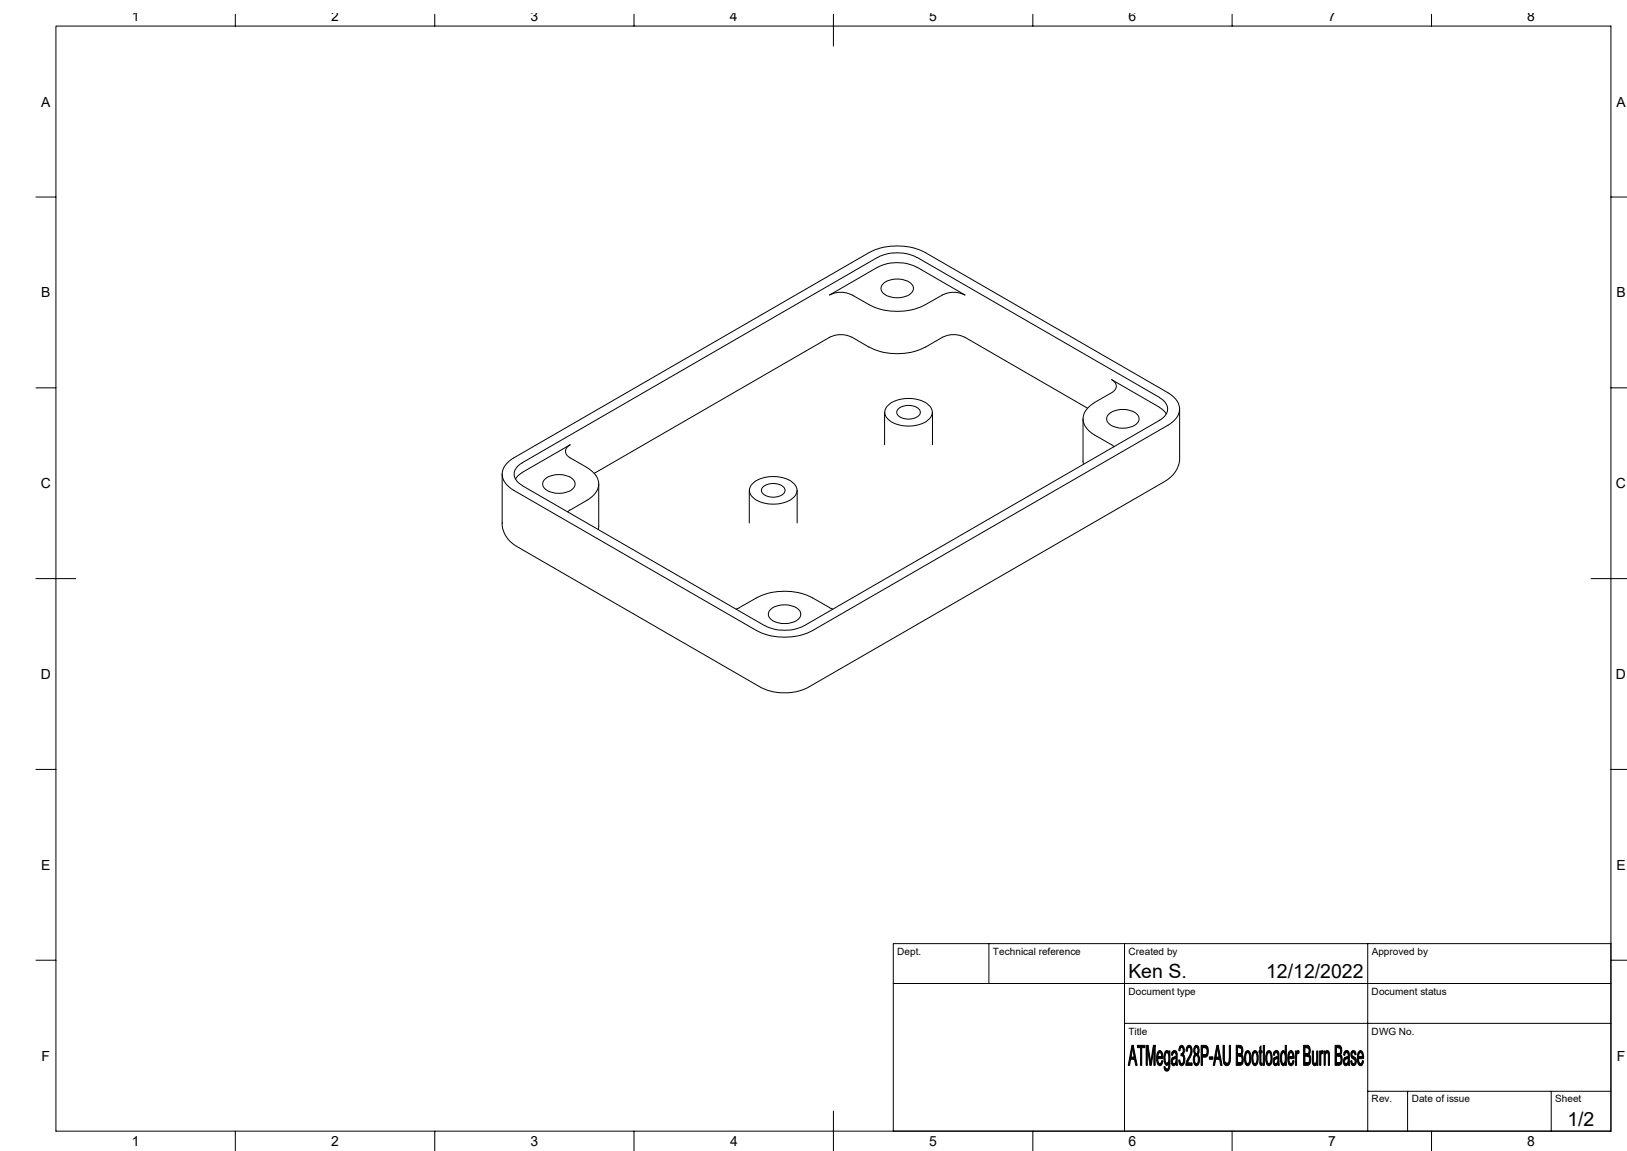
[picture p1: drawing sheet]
<svg xmlns="http://www.w3.org/2000/svg" width="420mm" height="297mm" viewBox="0 0 420 297" stroke-linecap="round" stroke-linejoin="round" font-family="sans-serif">
<g fill="none" stroke="#000" stroke-width=".26">
<path d="M14.4 6.7h401.4v285.2h-401.4zM60.7 3.7v3M112.2 3.7v3M163.7 3.7v3M215.1 3.7v8.2M266.6 3.7v3M318.1 3.7v3M369.5 3.7v3M9.3 50.8h5.1M415.8 50.8h4.1M214.1 76.1a6.6 6.6 0 0 1 5.9 0l4.3 2.5a16.1 16.1 0 0 0 14.6 0l4.4-2.5M226.5 66.4l-91.7 53a2.99 2.99 0 0 0-1.4 4.8l1.4 1.1"/>
<path d="M226.5 66.5a11.1 11.1 0 0 1 10.2 0M227.8 73.4a5.9 5.9 0 0 1 7.6 0 1.72 1.72 0 0 1-.7 2.7 6.2 6.2 0 0 1-6.9-.6l-.4-1.1zM236.7 66.4l62.6 36.2M243.2 76.1a6.6 6.6 0 0 1 5.9 0l-12.4-7.1a11.4 11.4 0 0 0-10.2 0l-12.3 7.1M214.1 87a6.6 6.6 0 0 1 5.9 0l4.3 2.6M214.2 87l-60.8 35.1M224.3 89.5a16.1 16.1 0 0 0 14.6 0M243.2 87a6.6 6.6 0 0 1 5.9 0l31.6 18.3M243.3 87l-4.4 2.6M286.9 98l12.8 7.4 1.4 1.4M287 98a1.8 1.8 0 0 1 1.2 1.7 1.8 1.8 0 0 1-1.2 1.6M9.3 100.1h5.1"/>
<path d="M131 119.4l1.6-1.2 91.7-53a16.1 16.1 0 0 1 14.6 0l62.6 36.1a4.7 4.7 0 0 1 2.8 5.3l-.8 1.4-2 1.7-91.7 53a16.1 16.1 0 0 1-14.6 0l-62.6-36.2a4.7 4.7 0 0 1-2.8-5.2l.5-1zM147.2 114.8a1.8 1.8 0 0 0-1.2 1.7 1.8 1.8 0 0 0 1.2 1.7M147.2 118.2l4.4 2.5a4.7 4.7 0 0 1 2.8 5.2l-.5 1-1.2 1.4-5.5 3.3M147.2 114.8l-12.4 7.1M228.3 106.4v8.4M229.2 104.7a8.7 8.7 0 0 1 10.7 0 2.34 2.34 0 0 1-.4 3.8 8.8 8.8 0 0 1-10.3-.4 2.26 2.26 0 0 1 0-3.4zM231.9 105.5a4.2 4.2 0 0 1 5.5 .3 1.52 1.52 0 0 1-1.3 2.1 3.8 3.8 0 0 1-4.6-1.2v-.6zM240.7 106.4v8.4M279.6 108.1l.1 11.7M282.6 103.9a4.7 4.7 0 0 0-2.9 5.2l.5 1 1.2 1.4 5.5 3.3M286.1 107a5.9 5.9 0 0 1 7.5 0 1.72 1.72 0 0 1-.7 2.7 6.2 6.2 0 0 1-6.8-.6l-.4-1zM286.9 101.3l-4.3 2.5"/>
<path d="M287 114.8l.6 .5M299.3 102.6a3.1 3.1 0 0 1 2.1 2.9 3.1 3.1 0 0 1-2.1 3l-91.7 53M304.5 105.5l-.1 14-.7 1.7-.8 1.2-1.7 1.5-92.6 53.5-2.2 .9-2.9 .5-3.7-.2-3.4-1.2-63.9-37-1.7-1.8-.6-.9-.5-1.8-.1-13.6M415.8 100.1h4.1M134.8 125.3l62.6 36.2M134.8 122l-1 .7-.7 .9M140.5 123.8a5.9 5.9 0 0 1 7.5 0 1.72 1.72 0 0 1-.6 2.7 6.2 6.2 0 0 1-6.9-.6l-.4-1zM147.2 131.6l-.7 .5M154.6 124.9l-.1 11.8M193.4 126.5v8.5M194.2 124.8a8.7 8.7 0 0 1 10.8 0 2.34 2.34 0 0 1-.4 3.8 8.8 8.8 0 0 1-10.4-.4 2.26 2.26 0 0 1 0-3.4zM197 125.6a4.2 4.2 0 0 1 5.5 .3 1.52 1.52 0 0 1-1.4 2.2 3.8 3.8 0 0 1-4.5-1.3v-.6z"/>
<path d="M205.8 126.5v8.5M9.3 149.3h10.3M190.8 156.8l4.4-2.5a16.1 16.1 0 0 1 14.6 0l4.4 2.5M190.9 156.8l-.9 .4M198.8 157.4a5.9 5.9 0 0 1 7.5 0 1.72 1.72 0 0 1-.7 2.7 6.2 6.2 0 0 1-6.8-.5l-.5-1.1zM214.1 156.8l.9 .4M410.7 149.3h9.2M197.4 161.4a11.1 11.1 0 0 0 10.2 0M9.3 198.5h5.1M415.8 198.5h4.1M9.3 247.8h5.1M230.6 253.8h185.2"/>
<path d="M255.3 243.5v10.3M290.3 243.5v48.4M353.1 243.5v48.4M415.8 243.5h-185.2v48.4M415.8 247.8h4.1M290.3 264.1h125.5M60.7 291.9v5.1M112.2 291.9v5.1M163.7 291.9v5.1M215.1 286.7v10.3M266.6 291.9v5.1M318.1 291.9v5.1"/>
<path d="M353.1 281.6h62.7M363.3 281.6v10.3M369.5 291.9v5.1M400.4 281.6v10.3"/>
</g>
<g fill="#000" stroke="#000" stroke-width=".26">
<path d="M292.2 269.7h.3l-.5 3.1 .9 .5h-1.1l-.2 1.6h-.3z" fill-rule="evenodd"/>
<path d="M292.5 269.7l1 5.2h-.3l-.3-1.6-.9-.5h.8l-.4-2.4z" fill-rule="evenodd"/>
<path d="M293.6 269.7h1.9v.6h-.8v4.6h-.3v-4.6h-.8z" fill-rule="evenodd"/>
<path d="M295.9 269.7h.4l-.1 .8v4.4h-.3z" fill-rule="evenodd"/>
<path d="M296.3 269.7l.8 4.5-.2 .7-.7-4.4z" fill-rule="evenodd"/>
<path d="M297.7 269.7h.5l-.3 .9-.7 4.3h-.3z" fill-rule="evenodd"/>
<path d="M298.2 269.7v5.2h-.3v-4.3z" fill-rule="evenodd"/>
<path d="M298.8 271.6h.6l-.4 .4-.1 .7h1.3v.5h-1.3l.1 1 .4 .2-.6 .1-.2-.6v-1.4z" fill-rule="evenodd"/>
<path d="M299 271.3a.76 .76 0 0 1 .9 0 .76 .76 0 0 1 .2 .8l.1 .6h-1.3h1l-.4-1.1h-.7z" fill-rule="evenodd"/>
<path d="M298.8 274.5l.8-.1 .3-.7 .3 .1a.88 .88 0 0 1-1.1 1.1z" fill-rule="evenodd"/>
<path d="M300.5 275.2l.3 .1 .1 .4 .3 .2h-.6z" fill-rule="evenodd"/>
<path d="M300.9 271.2l.5-.1 .3 .5h-.5a2.12 2.12 0 0 0 0 2.8h.8h-.3a.56 .56 0 0 1-.6 .5 .56 .56 0 0 1-.5-.7l-.2-1.6z" fill-rule="evenodd"/>
<path d="M301.2 271.6h.5z" fill-rule="evenodd"/>
<path d="M301.7 274.4h.3v.2a1.5 1.5 0 0 1-.8 1.8l-.4-.1-.2-.4h.6a1.29 1.29 0 0 0 .5-1.5z" fill-rule="evenodd"/>
<path d="M301.3 271.6h.4v-.4h.3v3.2h-.8a2.27 2.27 0 0 0 .3-2.5z" fill-rule="evenodd"/>
<path d="M302.5 271.6h.6l-.2 .1-.2 .6-.3-.1z" fill-rule="evenodd"/>
<path d="M302.6 273h1a.96 .96 0 0 0-.9 1.2l.2 .3h.6a.59 .59 0 0 1-.7 .5 .59 .59 0 0 1-.4-.8l-.1-.6z" fill-rule="evenodd"/>
<path d="M302.6 271.4a.73 .73 0 0 1 1-.2 .73 .73 0 0 1 .3 .9l.1 2.8h-.3l-.1-.5h-.4l.3-.5 .1-.9h-1l.2-.2a.66 .66 0 0 0 .7-.3 .66 .66 0 0 0-.2-.8l-.8-.1z" fill-rule="evenodd"/>
<path d="M303 274.5l.6-.1z" fill-rule="evenodd"/>
<path d="M304.5 270.2l.5 .1-.2 .2-.2 .7-.3-.1z" fill-rule="evenodd"/>
<path d="M304.2 273.6l.3-.1 .2 .7 .4 .3h-.6z" fill-rule="evenodd"/>
<path d="M304.9 271.9h.6l-.1 .2 .2 .2-.8 .2z" fill-rule="evenodd"/>
<path d="M304.6 269.9a.74 .74 0 0 1 .9 .1 .74 .74 0 0 1 .2 .8l-.2 1.1h-.6a.96 .96 0 0 0 .1-1.6l-.5-.1z" fill-rule="evenodd"/>
<path d="M305.1 272.4l.5-.1 .3 1.1a1.2 1.2 0 0 1-1.1 1.6l-.3-.5h.6a1.43 1.43 0 0 0 0-2.1z" fill-rule="evenodd"/>
<path d="M306.7 269.8h.6l.3 .5h-.9l-.2 1-.3-.1 .1-.8z" fill-rule="evenodd"/>
<path d="M307 270.3h.6a5.5 5.5 0 0 1-1 3.9l1.1 .1v.6h-1.6l.2-1.1 .8-1.5a1.51 1.51 0 0 0-.1-2z" fill-rule="evenodd"/>
<path d="M308.5 269.8l.5-.1 .4 .5-.6 .1a1.04 1.04 0 0 0 0 1.6h.6l-.2 .2 .2 .3h-.6a1.39 1.39 0 0 0 .1 2.1h-.6l-.2-.4a2.71 2.71 0 0 1 .3-2.1 1.96 1.96 0 0 1 .1-2.2z" fill-rule="evenodd"/>
<path d="M308.8 272.4h.6l.2 .7a1.31 1.31 0 0 1-1 1.9l-.3-.5h.6a1.39 1.39 0 0 0-.1-2.1z" fill-rule="evenodd"/>
<path d="M308.8 270.3l.6-.1 .1 .6-.1 1.1h-.6a.98 .98 0 0 0 0-1.6z" fill-rule="evenodd"/>
<path d="M310 269.7l1.4 .1 .4 .5h-1.4v1.9l1.3 .1-.3 .5h-1v2.1h-.4z" fill-rule="evenodd"/>
<path d="M311 270.3h.8l.1 .6-.2 1.4-1.3-.1h.6a1.08 1.08 0 0 0 .1-1.9z" fill-rule="evenodd"/>
<path d="M312.2 272.7h.9v.6h-.9z" fill-rule="evenodd"/>
<path d="M314.1 269.7h.4l-.6 3.1 .9 .5h-1l-.3 1.6h-.3z" fill-rule="evenodd"/>
<path d="M314.5 269.7l1 5.2h-.4l-.3-1.6-.9-.5h.8l-.4-2.4z" fill-rule="evenodd"/>
<path d="M315.7 269.7h.4v3a1.34 1.34 0 0 0 .6 1.7h-.8l-.1-.4z" fill-rule="evenodd"/>
<path d="M317.3 269.7h.3v3.9a1.11 1.11 0 0 1-1.2 1.4l-.5-.6h.8a.96 .96 0 0 0 .6-1.4z" fill-rule="evenodd"/>
<path d="M319.1 269.7l1.2 .1 .4 .5h-1.3v1.6l1.2 .1-.1 .2 .3 .3h-1.4v1.8h1.4l-.5 .6h-1.2z" fill-rule="evenodd"/>
<path d="M319.9 270.3h.8l.1 .6-.2 1.1-1.2-.1h.6a.82 .82 0 0 0 .5-.7 .82 .82 0 0 0-.5-.8z" fill-rule="evenodd"/>
<path d="M320 272.5h.8l.2 .9-.2 .9h-1.4h.6a.99 .99 0 0 0 .3-1.7z" fill-rule="evenodd"/>
<path d="M321.5 271.6h.6a2.37 2.37 0 0 0-.2 2.8h.2l-.6 .1-.2-.8z" fill-rule="evenodd"/>
<path d="M321.7 271.3a.8 .8 0 0 1 .9 .1 .8 .8 0 0 1 .2 .8l.1 .9a1.43 1.43 0 0 1-.9 1.9l-.5-.5 .6-.1a1.87 1.87 0 0 0 .4-2.1l-.3-.6-.7-.1z" fill-rule="evenodd"/>
<path d="M323.3 271.6h.7a2.08 2.08 0 0 0-.4 2.4l.4 .4-.6 .1-.2-.4-.1-1.4z" fill-rule="evenodd"/>
<path d="M323.6 271.3a.82 .82 0 0 1 .9 .1 .82 .82 0 0 1 .2 .8l.1 .8a1.63 1.63 0 0 1-.9 2l-.5-.5 .6-.1a2.37 2.37 0 0 0 .2-2.7l-.9-.1z" fill-rule="evenodd"/>
<path d="M325.5 269.9v1.3h.3v.5h-.3v2.5l.2 .2h-.5v-2.7h-.2v-.5h.2v-.9z" fill-rule="evenodd"/>
<path d="M325.2 274.4l.6-.1v.6h-.3z" fill-rule="evenodd"/>
<path d="M326.1 269.7h.3v5.2h-.3z" fill-rule="evenodd"/>
<path d="M326.9 271.6h.7a2.08 2.08 0 0 0-.4 2.4l.1 .4h.3l-.7 .1-.1-.4-.1-1.6z" fill-rule="evenodd"/>
<path d="M327.2 271.3a.75 .75 0 0 1 .8 0 .75 .75 0 0 1 .3 .8l.1 .9a1.74 1.74 0 0 1-.8 2l-.4-.2-.3-.3 .7-.1a2.23 2.23 0 0 0 0-2.8h-.7z" fill-rule="evenodd"/>
<path d="M328.8 271.6h.6l-.2 .1-.2 .6-.3-.1z" fill-rule="evenodd"/>
<path d="M328.9 273l.9 .1a.76 .76 0 0 0-.8 .5 .76 .76 0 0 0 .3 .9h.5a.61 .61 0 0 1-.7 .5 .61 .61 0 0 1-.5-.8z" fill-rule="evenodd"/>
<path d="M328.9 271.4a.73 .73 0 0 1 1-.2 .73 .73 0 0 1 .3 .9v2.8h-.3v-.5h-.4l.3-.5 .1-.9h-1l.2-.2a.66 .66 0 0 0 .7-.3 .66 .66 0 0 0-.2-.8l-.8-.1z" fill-rule="evenodd"/>
<path d="M329.3 274.5l.6-.1z" fill-rule="evenodd"/>
<path d="M330.8 271.4a.5 .5 0 0 1 .6-.3 .5 .5 0 0 1 .4 .5h-.5a2.53 2.53 0 0 0-.2 2.7l.2 .1-.5 .1-.3-.8v-1.4z" fill-rule="evenodd"/>
<path d="M330.8 274.5l1-.1a.51 .51 0 0 1-.5 .6 .51 .51 0 0 1-.5-.5z" fill-rule="evenodd"/>
<path d="M331.8 269.7h.3v5.2h-.3v-.5h-.4a2.61 2.61 0 0 0-.1-2.8h.5z" fill-rule="evenodd"/>
<path d="M332.6 271.7l.6-.1-.3 .4-.2 .7h1.4v.5h-1.4l.1 .8 .4 .4-.5 .1-.2-.3-.1-1.3z" fill-rule="evenodd"/>
<path d="M332.9 271.3a.65 .65 0 0 1 .7-.1 .65 .65 0 0 1 .3 .7l.2 .8h-1.4h1l-.3-1-.7-.1z" fill-rule="evenodd"/>
<path d="M332.7 274.5l.8-.1 .2-.7 .4 .1a.89 .89 0 0 1-.3 .9 .89 .89 0 0 1-.9 .2z" fill-rule="evenodd"/>
<path d="M334.4 271.2h.3v.5h.3l-.3 .6v2.6h-.3z" fill-rule="evenodd"/>
<path d="M334.9 271.2l.3-.1 .2 .2-.1 .6-.6-.2z" fill-rule="evenodd"/>
<path d="M336.5 269.7l1.2 .1 .4 .5h-1.3v1.6l1.2 .1-.1 .2 .3 .3h-1.4v1.8h1.4l-.5 .6h-1.2z" fill-rule="evenodd"/>
<path d="M337.3 270.3h.8l.1 .6-.2 1.1-1.2-.1h.6a.82 .82 0 0 0 .5-.7 .82 .82 0 0 0-.5-.8z" fill-rule="evenodd"/>
<path d="M337.4 272.5h.8l.2 .9-.2 .9h-1.4h.6a.99 .99 0 0 0 .3-1.7z" fill-rule="evenodd"/>
<path d="M338.8 271.2h.2l.2 3.1 .7 .2a.54 .54 0 0 1-.7 .5 .54 .54 0 0 1-.4-.7z" fill-rule="evenodd"/>
<path d="M339.4 274.4h.5z" fill-rule="evenodd"/>
<path d="M339.9 271.2h.3v3.7h-.3v-.5l-.2-.1 .2-.9z" fill-rule="evenodd"/>
<path d="M340.7 271.2h.2v.5h.4l-.3 .2v.6v2.4h-.3z" fill-rule="evenodd"/>
<path d="M341.2 271.1l.4 .2-.1 .6-.6-.2z" fill-rule="evenodd"/>
<path d="M341.8 271.2h.3v.5h.2l-.2 .6v2.6h-.3z" fill-rule="evenodd"/>
<path d="M342.1 271.6l.5 .1h-.5z" fill-rule="evenodd"/>
<path d="M342.3 271.2a.66 .66 0 0 1 .7 .1 .66 .66 0 0 1 .2 .8v2.8h-.3v-2.9l-.3-.3-.5-.1z" fill-rule="evenodd"/>
<path d="M344.6 269.7l1.3 .1 .3 .5h-1.2v1.6l1.2 .1-.2 .2 .3 .3h-1.3v1.8h1.3l-.4 .6h-1.3z" fill-rule="evenodd"/>
<path d="M345.4 270.3h.8l.2 .6-.2 1.1-1.2-.1h.5a.82 .82 0 0 0 .5-.7 .82 .82 0 0 0-.4-.8z" fill-rule="evenodd"/>
<path d="M345.5 272.5h.8l.2 .9-.2 .9h-1.3h.6a.92 .92 0 0 0 .6-.9 .92 .92 0 0 0-.7-.9z" fill-rule="evenodd"/>
<path d="M347 271.6h.6l-.3 .1-.2 .6-.3-.1z" fill-rule="evenodd"/>
<path d="M347 273h1l-.1 .1a.76 .76 0 0 0-.7 .5 .76 .76 0 0 0 .3 .9h.5a.63 .63 0 0 1-.8 .5 .63 .63 0 0 1-.4-.9z" fill-rule="evenodd"/>
<path d="M347.5 274.5l.5-.1z" fill-rule="evenodd"/>
<path d="M347.1 271.3a.74 .74 0 0 1 .9-.1 .74 .74 0 0 1 .3 .9l.1 2.8h-.3l-.1-.5h-.4l.4-.5v-.9h-1l.2-.2a.67 .67 0 0 0 .8-.3 .67 .67 0 0 0-.2-.8l-.8-.1z" fill-rule="evenodd"/>
<path d="M348.8 271.6h.6a.62 .62 0 0 0-.4 .7 .62 .62 0 0 0 .6 .5 1.29 1.29 0 0 1-.3 2.2l-.5-.5 .6-.1a.76 .76 0 0 0 .3-.8 .76 .76 0 0 0-.7-.6l-.3-.7z" fill-rule="evenodd"/>
<path d="M348.7 273.8l.3-.1 .1 .6 .3 .1-.6 .1z" fill-rule="evenodd"/>
<path d="M349 271.3a.71 .71 0 0 1 .8 0 .71 .71 0 0 1 .3 .8l-.3 .1-.3-.6h-.7z" fill-rule="evenodd"/>
<path d="M350.6 271.6h.6l-.4 .4-.1 .7h1.3v.5h-1.3l.2 1 .3 .2-.6 .1-.1-.3-.1-1.7z" fill-rule="evenodd"/>
<path d="M350.8 271.3a.73 .73 0 0 1 .9 0 .73 .73 0 0 1 .2 .8l.1 .6h-1.3h1l-.4-1.1h-.7z" fill-rule="evenodd"/>
<path d="M350.6 274.5l.8-.1 .3-.7 .3 .1a.91 .91 0 0 1-1.1 1.1z" fill-rule="evenodd"/>
</g>
<g font-size="5">
<text x="291.3" y="252.3">Ken S.</text>
<text x="326.9" y="252.3">12/12/2022</text>
<text x="404.6" y="290.5">1/2</text>
</g>
<g font-size="3.6">
<text x="34" y="5.5">1</text>
<text x="85.5" y="5.5">2</text>
<text x="136.9" y="5.5">3</text>
<text x="188.4" y="5.5">4</text>
<text x="239.9" y="5.4">5</text>
<text x="291.3" y="5.5">6</text>
<text x="342.8" y="5.5">7</text>
<text x="394.3" y="5.5">8</text>
<text x="10.7" y="27.5">A</text>
<text x="417.2" y="27.5">A</text>
<text x="10.7" y="76.7">B</text>
<text x="417.2" y="76.7">B</text>
<text x="10.5" y="126">C</text>
<text x="417.1" y="126">C</text>
<text x="10.5" y="175.2">D</text>
<text x="417.1" y="175.2">D</text>
<text x="10.7" y="224.5">E</text>
<text x="417.2" y="224.5">E</text>
<text x="10.8" y="273.7">F</text>
<text x="417.3" y="273.7">F</text>
<text x="34" y="295.7">1</text>
<text x="85.5" y="295.7">2</text>
<text x="136.9" y="295.7">3</text>
<text x="188.4" y="295.7">4</text>
<text x="239.9" y="295.7">5</text>
<text x="291.3" y="295.7">6</text>
<text x="342.8" y="295.7">7</text>
<text x="394.3" y="295.7">8</text>
</g>
<g font-size="2.6">
<text x="231.6" y="246.4">Dept.</text>
<text x="256.3" y="246.4">Technical reference</text>
<text x="291.3" y="246.4">Created by</text>
<text x="354.1" y="246.4">Approved by</text>
<text x="291.3" y="256.7">Document type</text>
<text x="354.1" y="256.7">Document status</text>
<text x="291.3" y="267">Title</text>
<text x="354.1" y="267">DWG No.</text>
<text x="354.1" y="284.5">Rev.</text>
<text x="364.4" y="284.5">Date of issue</text>
<text x="401.4" y="284.5">Sheet</text>
</g>
</svg>
